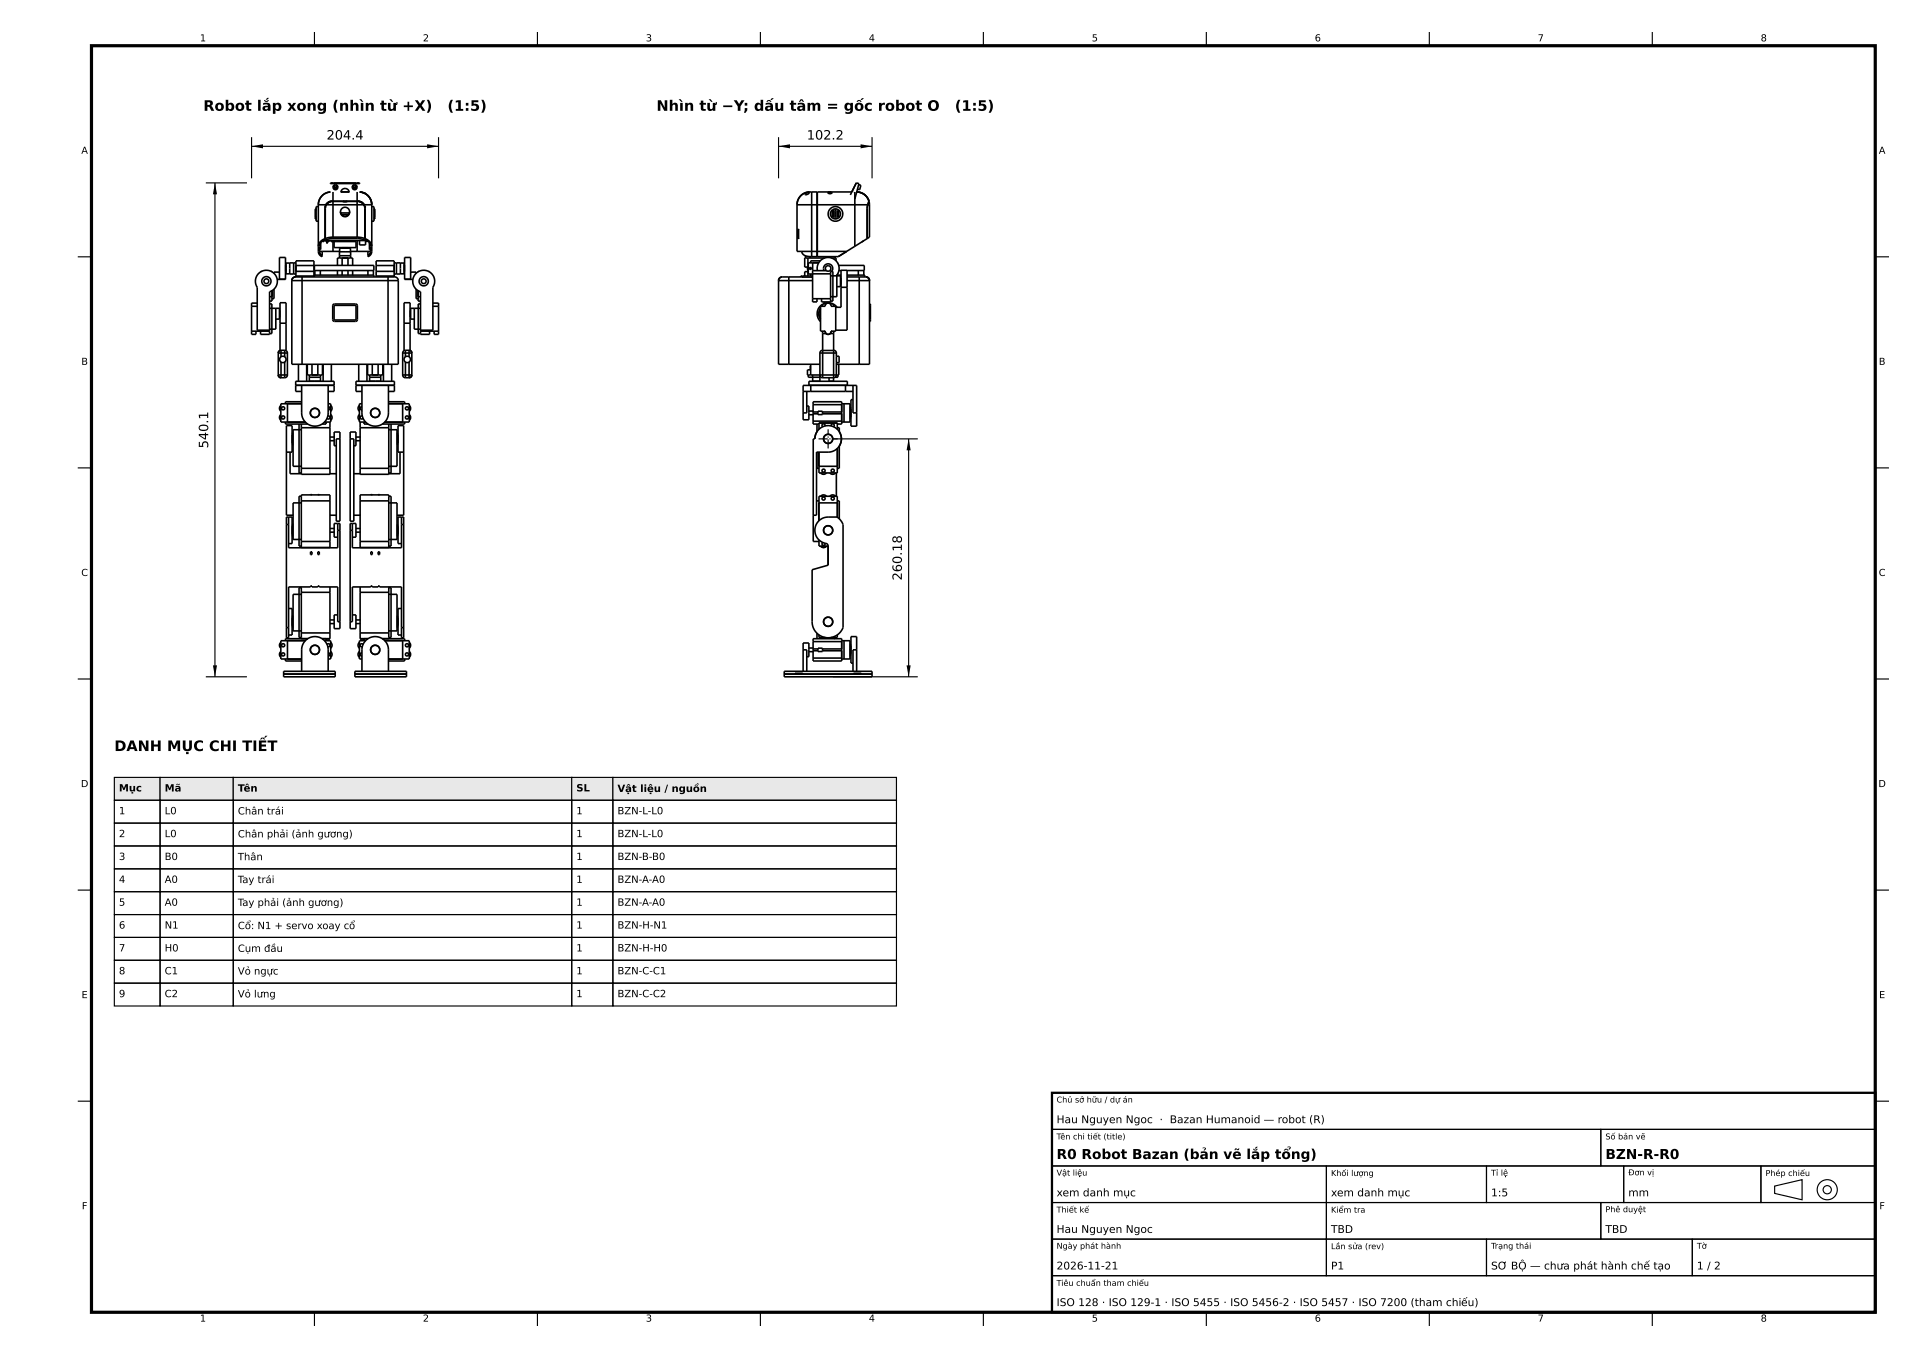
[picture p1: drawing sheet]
<svg xmlns="http://www.w3.org/2000/svg" width="420mm" height="297mm" viewBox="0 0 420 297" stroke-linecap="round" stroke-linejoin="round" font-family="sans-serif">
<path d="M47 40l.4 2.5h-.8zM55 32l2.5-.4v.9zM93.4 31.6l2.5 .4-2.5 .5zM170.2 32l2.5-.4v.9zM188.2 31.6l2.5 .4-2.5 .5zM198.7 96l.4 2.5h-.9zM46.6 145.5h.8l-.4 2.5zM198.2 145.5h.9l-.4 2.5z" fill="#000"/>
<g fill="#e8e8e8" stroke="#000" stroke-width=".25">
<path d="M25 170h10v5h-10z"/>
<path d="M35 170h16v5h-16z"/>
<path d="M51 170h74v5h-74z"/>
<path d="M125 170h9v5h-9z"/>
<path d="M134 170h62v5h-62z"/>
</g>
<g fill="none" stroke="#000" stroke-width=".25">
<path d="M68.8 7v3M117.5 7v3M166.3 7v3M215 7v3M263.8 7v3M312.5 7v3M361.2 7v3M45 40h9M47 40v108M55 30v9M55 32h40.9M95.9 30v9"/>
<path d="M170.2 32h20.5M170.2 30v9M190.7 30v9M17 56.2h3M410 56.2h3M182.1 96h18.6M198.7 96v52M17 102.3h3M410 102.3h3M17 148.5h3M45 148h9M182.1 148h18.6"/>
<path d="M410 148.5h3M25 175h10v5h-10zM35 175h16v5h-16zM51 175h74v5h-74zM125 175h9v5h-9zM134 175h62v5h-62zM17 194.7h3M25 180h10v5h-10zM25 185h10v5h-10zM25 190h10v5h-10zM25 195h10v5h-10zM35 180h16v5h-16z"/>
<path d="M35 185h16v5h-16zM35 190h16v5h-16zM35 195h16v5h-16zM51 180h74v5h-74zM51 185h74v5h-74zM51 190h74v5h-74zM51 195h74v5h-74zM125 180h9v5h-9zM125 185h9v5h-9zM125 190h9v5h-9zM125 195h9v5h-9zM134 180h62v5h-62z"/>
<path d="M134 185h62v5h-62zM134 190h62v5h-62zM134 195h62v5h-62zM410 194.7h3M25 200h10v5h-10zM25 205h10v5h-10zM25 210h10v5h-10zM25 215h10v5h-10zM35 200h16v5h-16zM35 205h16v5h-16zM35 210h16v5h-16zM35 215h16v5h-16z"/>
<path d="M51 200h74v5h-74zM51 205h74v5h-74zM51 210h74v5h-74zM51 215h74v5h-74zM125 200h9v5h-9zM125 205h9v5h-9zM125 210h9v5h-9zM125 215h9v5h-9zM134 200h62v5h-62zM134 205h62v5h-62zM134 210h62v5h-62zM134 215h62v5h-62z"/>
<path d="M230 239h180v8h-180zM17 240.8h3M230 247h120v8h-120zM230 255h60v8h-60zM290 255h35v8h-35zM325 255h30v8h-30zM350 247h60v8h-60zM355 255h30v8h-30zM385 255h25v8h-25zM388 259.4l6-1.4v4.4l-6-1.4zM410 240.8h3M230 263h60v8h-60z"/>
<path d="M230 271h60v8h-60zM230 279h180v8h-180zM290 263h60v8h-60zM290 271h35v8h-35zM325 271h45v8h-45zM350 263h60v8h-60zM370 271h40v8h-40zM68.8 287v3M117.5 287v3M166.3 287v3M215 287v3M263.8 287v3"/>
<path d="M312.5 287v3M361.2 287v3"/>
<circle cx="399.5" cy="260.2" r="2.2"/>
<circle cx="399.5" cy="260.2" r=".9"/>
</g>
<path d="M20 10h390v277h-390z" fill="none" stroke="#000" stroke-width=".7" stroke-linecap="butt"/>
<path d="M230 239h180v48h-180z" fill="none" stroke="#000" stroke-width=".5"/>
<g fill="none" stroke="#000" stroke-width=".35">
<path d="M72.2 40h6.4v.2h-6.4zM57.2 59.4h-.2M59.3 59.4h.2M60.9 59.6h.1M60.9 59.6h.2M61.1 56.3h1.3v4.7h-1.3zM61.1 59.5h-1.2v.3M62.4 58v1.4M62.5 59.2h.1M62.5 58.2h.1M63.3 57.5v2.4M64.2 57.5v2.4"/>
<path d="M64.7 57.5h-2.2v2.4h2.2M68.6 58.1h-3.9v1.2h3.9M68.6 58.1h.1M68.6 58.1v1.2M68.6 59.3h.1M68.6 58.1v-1.1h-3.9v3.4M68.6 59.3v1.3M68.7 58h13v1.2h-13zM68.8 59.2v1M68.9 45.9v1.7M68.9 47.7v.2h.2M68.9 47.6v.1"/>
<path d="M68.9 45.9h.1M68.9 47.7h.2M68.9 47.6h.2M68.9 45.9h.2M69.1 45.7h-.2v.2M69.6 45.2h-.5v3.2h.5M69.6 44.8v10.3l.4 .8 .4 .2v-.2M69.6 44.8h1.7M69.8 55l.2 .5 .4 .4M69.8 55l.2 .6 .4 .3M69.8 55h.6M70 59.2v1"/>
<path d="M70.1 53.1v1.5h-.3M70.4 55h2.4M70.4 55v.9M71 52.6h8.9M71 45.6v6.8l-.6 .4-.5 .6-.1 1.6M71 52.2l-1 .7-.4 1M71 45.5v.1M71.1 45.3h.1M71.1 45.1v.2M71.3 44.8l-.3 .8M71.3 44.8h.1M71.3 44.7h.1"/>
<path d="M71.3 44.8l-.2 .8v6.7l-.6 .4v.2l1-.5 1.3-.2h5.7l1 .2 .8 .5v-.2l-.5-.4v-6.7l-.3-.8M71.3 44.8l-.1 .2M71.3 44.8h1.5M71.4 44.7l-.1 .1M71.4 44.7h.1M71.4 52.7v.5l.5-.5M71.4 42.2h.1M72.2 52.6h-1.2M72.2 42a2.8 2.8 0 0 0-2.6 2.8M72.4 44.1l-.6 .2-.4 .4M72.4 52.6v.2h5.4v1.3h-4.8v-1.3M72.5 44.1h.1"/>
<path d="M72.6 44a1.6 1.6 0 0 0-1.3 .8M72.6 44a1.6 1.6 0 0 0-1.3 .7M72.6 44h5.6M72.8 51.9l-1.7 .3M72.8 42v2.8M72.8 55h1.5M72.8 51.9h5.3M72.8 44.8v7.1M72.8 52.8v2.2M72.8 44.8h5.3M72.8 41a.51 .51 0 0 1 .2-.5 .51 .51 0 0 1 .6 0l.2 .5M72.8 41l.2-.3 .3-.2 .4 .2 .1 .3"/>
<path d="M72.8 41l.2 .4 .3 .1 .4-.1 .1-.4M73 40.9a.32 .32 0 0 0 .3 .2 .32 .32 0 0 0 .3-.2M73.8 58v-1.6h3.3v1.6M73.8 59.2v1M74.2 56.4v-1.3h2.5v1.3M74.2 55.9h2.5M74.3 55.1v-.8h2.3v.8M74.4 46.3l.4 .7 .6 .3 .7-.3 .3-.7M74.5 46.6h1.9M74.5 42.1l.3-.6 .6-.3 .7 .3 .2 .6M74.5 42h1.8M74.7 46.9h1.5"/>
<path d="M74.7 54.2h1.4M74.7 54.1v.1M74.8 58v-1.6h1.3v1.6M74.8 59.2v1M74.9 44l.3 .1h-.2M75 44.1h-2.4a1.52 1.52 0 0 0-1.3 .7M75 44.1h.9M75 54.2v.1M75.1 44h.6M75.9 54.2v.1M75.9 44.1h2.3a1.52 1.52 0 0 1 1.3 .7M75.9 44l-.2 .1h.2"/>
<path d="M76.1 59.2v1M76.1 54.1v.1M76.3 52.6v.2M76.6 55h1.5M77 41a.51 .51 0 0 1 .2-.5 .51 .51 0 0 1 .6 0l.2 .5M77 41l.2-.3 .3-.2 .4 .2 .1 .3M77 41l.2 .4 .3 .1 .4-.1 .1-.4M77.1 59.2v1M77.2 40.9a.32 .32 0 0 0 .3 .2 .32 .32 0 0 0 .3-.2M78.1 55h2.3M78.1 51.9l1.7 .3M78.1 42v2.8"/>
<path d="M78.1 44.8h1.4M78.1 44.8v7.1M78.1 52.6v2.4M78.2 44a1.6 1.6 0 0 1 1.4 .8M78.2 44a1.6 1.6 0 0 1 1.4 .7M78.4 44.1h.1M78.5 44.1l.6 .2 .4 .4M78.6 52.6v1h1.3v-1M78.6 42a2.8 2.8 0 0 1 2.7 2.8M79 42l.1 .1M79.2 42.1h.1M79.3 42.1h.1"/>
<path d="M79.3 42.1l.2 .1M79.5 44.7v.1M79.5 44.8l.1 .2M79.5 44.8h.1M79.6 42.2h.1M79.6 44.7h.1M79.6 44.8h.1M79.6 44.8l.2 .8M79.6 44.8h1.7M79.7 42.3h.1M79.7 45.3h.1M79.8 45.1v.2"/>
<path d="M79.8 45.3h.1M79.8 45.5v.1M79.8 52.2l1.1 .7 .4 1M79.8 45.6v6.8l.7 .4 .4 .6 .1 1.6M80.4 55v.9M80.4 55h.6M80.4 59.2v1M80.8 53.1v1.5h.2M81 55l-.1 .5-.5 .4M81 55l-.1 .6-.5 .3M81.3 45.2h.5v3.2h-.5M81.3 44.8v10.3l-.4 .8-.5 .2v-.2"/>
<path d="M81.6 59.2v1M81.8 45.7h.2v.2M81.8 47.7h.2M81.8 47.6h.2M81.8 45.9h.2M82 45.9h.1M82 47.6v.1M82 47.7v.2h-.2M82 45.9v1.7M82.2 58.1h4v1.2h-4M82.2 58.1h.1M82.2 58.1v1.2"/>
<path d="M82.2 59.3h.1M82.2 58.1v-1.1h4v3.4M82.2 59.3v1.3M86.2 57.5h2.1v2.4h-2.1M86.7 57.5v2.4M87.5 57.5v2.4M88.3 59.2h.1M88.3 58.2h.1M88.4 58v1.4M88.4 59.4h.1M88.4 58h.1M88.5 56.3h1.3v4.7h-1.3z"/>
<path d="M89.8 59.5h1.2v.3M89.8 59.6h.2M90 59.6h.1M91.6 59.4h-.2M93.7 59.4h.2M174.3 44.8v10.2h1M174.3 44.8h3.2M174.5 51.9h.1M174.5 50.4v.1M174.5 50.4h.1M174.5 52.1h.1M174.5 52.1v.1"/>
<path d="M174.6 52.3h.1M174.6 50.1v2.2M174.6 50.1h.1M175.3 55l.1 .5 .5 .3 1.6 .3M175.3 55h2.2M176.1 42.3l.8-.2a.64 .64 0 0 1-.8 .4zM176.1 56.4h-.2v2h.7M176.1 56.4h4.2M176.1 55.9v.5M176.6 59.4h-.7v1M176.6 56.4v2M176.6 59.1v1.3"/>
<path d="M176.7 58.3l-.2 .4 .2 .5M177.1 56.1v.3M177.2 59.9v.5M177.5 42h-.4a2.8 2.8 0 0 0-2.8 2.8M177.5 42h1.1v13M177.5 42v2.8M177.5 55v1.1M177.5 55h1.1M177.5 44.8h9.4M177.5 44.8v10.2M177.6 60h.1M177.7 57.5v1.7"/>
<path d="M178.6 55v1.1h-1.1M178.6 55.9h.1M178.6 55.1h.1M178.6 54.6h.1M178.6 42.3h.1M178.7 55v1.1h4.6M178.7 55h6.4M178.7 59.2a2.4 2.4 0 0 1 3-2.8 2.4 2.4 0 0 1 1.1 3.9h.1M179 57.5h-2.3v2.4h4.9M179 57.4l-1.4 .1M179.3 57h-2.1v.5M180.2 59.2a1.01 1.01 0 0 1 1-1.5 1.01 1.01 0 0 1 .6 1.7"/>
<path d="M180.7 59.2h-3v6.1M180.7 59.2h.1M180.7 59.2l.4 .1 .3-.1M180.7 59.2a.6 .6 0 0 1-.1-.9 .6 .6 0 0 1 .9 0 .6 .6 0 0 1-.1 .9M181 42.1v.1M181 42.1l.2-.1a.41 .41 0 0 1 .7 .2l-.5 .2zM181.1 42.1h.1M181.2 42v.1M181.4 59.2h.2v.2M181.4 59.2h.1M181.4 42h.1M181.6 42h.1"/>
<path d="M181.6 59.4h.5v6.4h-.5M181.6 59.4v6.4M181.6 56.1v.3M181.8 56.4h.8M181.9 47.6h.1M181.9 46.6h.3M181.9 47.2h.3M181.9 46.2h.3M181.9 46v1.6M181.9 47.6l.1 .1M181.9 45.9v.1M181.9 45.9a1.1 1.1 0 0 0 0 1.7"/>
<path d="M182 45.9h-.1M182 47.7l.6 .2 .7-.2M182 45.9l.6-.2 .7 .2M182 47.7h.1M182 45.9l.2 .1M182 45.9h.1M182.1 56.4v.1M182.2 46v1.6l-.2 .1M182.2 46l-.1 .2M182.5 46l.1 1.7 .2-.1v-1.6M182.5 46h.3M182.5 46.6h.3"/>
<path d="M182.5 47.2h.3M182.6 56.4h.2v.6M182.6 56.1v.3M183.1 57.5l.1 .1M183.1 46v1.6l.2 .1M183.1 46.6h.3M183.1 47.2h.3M183.1 46h.3M183.2 59.8l-.1 .1M183.3 45.9l-.2 .1M183.3 45.9h.1M183.3 47.7h.1"/>
<path d="M183.4 58h5.6v1.2h-3.8M183.4 47.6l-.1 .1M183.4 45.9v.1M183.4 45.9a1.1 1.1 0 0 1 0 1.7M183.4 47.6h.1M183.4 46v1.6M183.4 59.2h.5M185.1 55l-1.8 1.1M185.9 42.6l1.3-2.6 .6 .2-.9 3.3M186.2 42h-7.5v13M186.6 42h.1M186.9 42v2.8"/>
<path d="M186.9 44.8h2.8M186.9 53.9l-1.8 1.1M186.9 44.8v9.1M187.3 42a2.8 2.8 0 0 1 2.7 2M187.7 59.2v1M187.7 40.4l.5 .1v.2l-.2 .8-.5-.1M188.8 52.7l-.4 .2M188.9 59.2v1M189.6 52.2l-2.7 1.7M189.6 45.6v6.6M189.6 45.6h.1M189.6 52.2h.1"/>
<path d="M189.7 44.8l-.1 .8M189.8 44.8l-.2 .8M189.8 44.8h.3M190 44l-.3 .8M190 44h.1M190 44v.1M190 44.1l-.2 .7M190 44.1h.1M190 44.1l.1 .7M190 44.1v.1M190.1 44.8v7.1l-.5 .3M55 72.4v.7h1v-.7"/>
<path d="M55 72.4h3.9M55 67h1.2M55 67v5.4M56.2 66.3h-1.2v.7M57 72.4v.7h1.9v-.2M58.9 72.2h-2.7v-9.4a2.4 2.4 0 0 1 .9-3.4 2.4 2.4 0 0 1 3.4 1.2 2.4 2.4 0 0 1-1.6 3.2v9.1M58.9 67.4h2.2v2.4h-.8M58.9 64.9h.6M58.9 66.5h.5v6.4h-.5M59.5 63.6v2.2h-.6M59.5 63.6v1.3M59.9 63.2v2.1h-.4"/>
<path d="M60.3 67.4v4.6h-1.4M60.8 77.2h.6M60.8 77.2v4.8M61.1 69.1h.1M61.1 68.1h.1M61.2 70.7v-4.5h1.3v4.5M61.2 76.7l-.4 .5M61.2 67.9v1.4M61.2 70.7h1.3M61.2 70.7v6M61.4 76.6l-.2 .1M61.4 76.6v.6"/>
<path d="M61.4 76.6h.8M61.4 77.2h.8M61.4 77.2v.8M61.4 79.2v2.8M62.2 76.6l.3 .1M62.2 76.6v.6M62.2 77.2h.6M62.2 77.2v.8M62.2 79.2v2.8M62.4 61l-1.8 .1M62.5 76.7l.3 .5M62.5 70.7v6"/>
<path d="M62.8 77.2v4.8M63.8 61.4v18.3h2.2M63.8 61.4h2.2M64.6 60.6h1.4M64.6 60.6a.8 .8 0 0 0-.8 .8M64.6 60.6h-.3M65.3 79.7v3.7M66 60.6v.8M66 79.7h18.8M66 60.6h18.8M66 61.4h18.8M66 61.4v18.3"/>
<path d="M67 79.7v3.7M67.2 79.7v2.3h3.3v-2.3M68.2 79.7v2.3h1.3v-2.3M68.6 60.4h-4v.2M68.7 60.6v-.4h13v.4M70.6 79.7v3.7M72.4 79.7v3.7M72.9 66.6l.2-.1 4.9 .1 .1 .3v3.2l-.4 .2-4.8-.1-.2-.3zM73 66.8h4.8v3.2h-4.8zM78.4 79.7v3.7M80.2 79.7v3.7M80.4 79.7v2.3h3.3v-2.3"/>
<path d="M81.4 79.7v2.3h1.3v-2.3M82.2 60.4h4l.1 .2M83.8 79.7v3.7M84.8 60.6h1.5M84.8 60.6v.8M84.8 61.4h2.3M84.8 61.4v18.3M85.6 79.7v3.7M86.3 60.6a.8 .8 0 0 1 .8 .8M87.1 61.4v18.3h-2.3M88 77.2h.6M88 77.2v4.8"/>
<path d="M88.3 70.7v-4.5h1.4v4.5M88.3 76.7l-.3 .5M88.3 70.7v6M88.3 70.7h1.4M88.5 61l1.8 .1M88.6 76.6l-.3 .1M88.6 76.6v.6M88.6 76.6h.8M88.6 77.2h.8M88.6 77.2v.8M88.6 79.2v2.8M89.4 76.6l.3 .1"/>
<path d="M89.4 77.2h.6M89.4 76.6v.6M89.4 77.2v.8M89.4 79.2v2.8M89.7 76.7l.3 .5M89.7 67.9v1.4M89.7 70.7v6M89.7 69.1h.1M89.7 68.1h.1M90 77.2v4.8M90.6 67.4v4.6h1.3M91 63.2v2.1h.4"/>
<path d="M91.4 63.6v1.3M91.4 63.6v2.2h.5M91.4 64.9h.5M91.9 72.2h2.7v-9.4a2.4 2.4 0 0 0-.8-3.4 2.4 2.4 0 0 0-3.4 1.2 2.4 2.4 0 0 0 1.5 3.2v9.1M91.9 67.4h-2.1v2.4h.8M91.9 72.4h4M91.9 66.5h-.5v6.4h.5M93.9 72.4v.7h-2v-.2M94.6 66.3h1.3v.7M94.6 67h1.3M94.9 72.4v.7h1v-.7M95.9 67v5.4"/>
<path d="M170.2 61.4v18.3h2.3M170.2 61.4h2.3M172.5 60.6h-1.3a.82 .82 0 0 0-1 .8M172.5 60.6h5.2M172.5 60.6v.8M172.5 79.7h6.8M172.5 61.4h5.2M172.5 61.4v18.3M175.5 60.4v.2M177.2 79.7v2.3M177.7 65.3v.7h.9v-.7M177.7 60.4h-2.6v.2"/>
<path d="M177.7 65.3h3.9M179.3 77.2h.6M179.3 77.2v6.2M179.4 67h1a.64 .64 0 0 1 .7-.7 .64 .64 0 0 1 .6 .7h1v5.4h-1a.64 .64 0 0 1-.6 .7 .64 .64 0 0 1-.7-.7h-1zM179.4 67.4a2.04 2.04 0 0 0 0 2.4M179.4 67.5a2 2 0 0 0 0 2.2M179.6 65.3v.7h2v-.2M179.8 66.5a2.4 2.4 0 0 0-.4 3.8M179.8 72.4v.5h.8M179.9 76.6l-.5 .2-.1 .4M179.9 76.7v.5M179.9 76.7h2.4"/>
<path d="M179.9 77.2h2.4M179.9 72.9v3.8M179.9 77.2v4.8M180 66.5a2.4 2.4 0 0 1 2.1 0M180.2 66v.4M180.3 66v.3M180.6 66.5h-.8v.5M181.5 66.5h.8v.5M181.6 60.3l2.3 .1M182.3 76.6l.4 .2 .2 .4M182.3 76.7v.5M182.3 77.2h.6"/>
<path d="M182.3 72.9v3.8M182.3 77.2v4.8M182.3 66.5l.7 .7M182.3 72.4v.5h-.8M182.9 77.2v4.8M182.9 77.9h.6v1.4h-.6M182.9 79.7h5M183 60.3v4.6h-1.4M183 60.2h.9M183.1 60v.2M183.4 79.7v2.3h-.2M183.8 60.3v2.4h-.8"/>
<path d="M183.8 61h.1M183.8 62h.1M183.8 60.6h.1M183.9 62.8v-3.7h1.3v3.7M183.9 60.8v1.4M183.9 62.8v4.4h-1.2M183.9 62.8h1.3M185.2 60.2h3.9v.4M185.2 62.8v9.4h-2.5M185.2 60.6h2.7M185.2 61.4h2.7M187.9 60.6h1.3a.82 .82 0 0 1 .9 .8"/>
<path d="M187.9 60.6v.8M187.9 61.4h2.2M187.9 61.4v18.3M190.1 61.4v18.3h-2.2M190.1 66.5h.2v.4M190.1 66.9h.2M190.1 69.9h.2M190.3 69.9v.4h-.2M190.3 66.9v3M60.8 82l.2 .4 .4 .2M60.8 82h.6M61.4 88.7a.8 .8 0 0 0 0 1.2"/>
<path d="M61.4 90.7a.8 .8 0 0 0 0 1.2M61.4 82v.6M61.4 82h.8M61.4 82.6h.8M62.2 82h.6M62.2 82v.6M62.4 92.3v.4h4.9M62.6 93.1h1.3v5.8h-1.3zM62.6 98.9v13.8h1.5M62.8 92.3h.1M62.8 82l-.1 .4-.5 .2M62.9 88.3v4"/>
<path d="M63.4 98.9v4.7h2.5M63.9 95.1v1.8M63.9 96.6h.1M63.9 95.4h.1M64.1 94.7v2.6M64.6 84.3h1.4M64.6 84.2h8.4M65.4 92.7v10.7h.5M65.9 93.5h6.2M65.9 94h-1.8v8h1.8M65.9 92.7v10.7M66 85.6h-1.4v-2.2h8.4v2.2h-1.2"/>
<path d="M66 84.3v6a2.9 2.9 0 0 0 2.9 2.9 2.9 2.9 0 0 0 2.9-2.9v-6M66 87.9h-3.6v.4M66 88.3h-3.2M66 88.3h-4.6v4h5.4M66 84.3h5.8M67.6 82.5h2.5M67.6 82v1.4h2.5v-1.4M67.7 83.4h.1M68.2 84.2v.1M69.6 84.2v.1M70 83.4h.1M71.3 92.3v.4h-.9"/>
<path d="M71.7 91a.34 .34 0 0 1 .4 .2 .34 .34 0 0 1-.1 .4 .34 .34 0 0 1-.5-.1M71.8 84.3h1.2M71.8 89a.34 .34 0 0 1 .3 .3 .34 .34 0 0 1-.3 .3M71.8 88.3h.5v4h-1.4M72.1 92.3v1.2M72.1 96.4h1M72.1 93.5v8.9M72.1 95.6h1M72.3 90.7a.8 .8 0 0 1 0 1.2M72.3 88.7a.8 .8 0 0 1 0 1.2M73.5 96h.8v18h-.8zM74.3 96v-1.5h-1.2v3h.4"/>
<path d="M76.6 96v-1.5h1.2v3h-.4M76.6 96h.8v18h-.8zM77.8 96.4h.9M77.8 95.6h.9M77.8 84.3h1.3M77.8 84.2h8.4M78.6 90.7a.8 .8 0 0 0 0 1.2M78.6 88.7a.8 .8 0 0 0 0 1.2M78.7 92.3v1.2M78.7 93.5v8.9M78.7 93.5h6.3M79.1 85.6h-1.3v-2.2h8.4v2.2h-1.3"/>
<path d="M79.1 84.3v6a2.9 2.9 0 0 0 2.9 2.9 2.9 2.9 0 0 0 2.9-2.9v-6M79.1 89a.34 .34 0 0 0-.4 .3 .34 .34 0 0 0 .4 .3M79.1 88.3h-.5v4h1.3M79.1 84.3h5.8M79.2 91a.34 .34 0 0 0-.4 .2 .34 .34 0 0 0 .1 .4 .34 .34 0 0 0 .5-.1M79.6 92.3v.4h.9M80.8 82v1.4h2.5v-1.4M80.8 82.5h2.5M80.9 83.4h.1M81.3 84.2v.1M82.7 84.2v.1M83.2 83.4h.1"/>
<path d="M84.9 84.3h1.3M84.9 87.9h3.6v.4M84.9 88.3h3.2v4M84.9 88.3h4.6v4h-5.4M85 92.7v10.7M85 94h1.8v8h-1.8M85.5 92.7v10.7h-.5M86.8 94.7v2.6M86.9 96.6h.1M86.9 95.4h.1M87 93.1h1.3v5.8h-1.3zM87 95.1v1.8"/>
<path d="M87.5 98.9v4.7h-2.5M88 82l.2 .4 .4 .2M88 82h.6M88.3 98.9v13.8h-1.5M88.5 92.3v.4h-4.9M88.6 82v.6M88.6 82h.8M88.6 82.6h.8M89.4 82h.6M89.4 82v.6M89.5 88.7a.8 .8 0 0 1 0 1.2M89.5 90.7a.8 .8 0 0 1 0 1.2"/>
<path d="M90 82l-.1 .4-.5 .2M175.6 85.6h1.7M176.4 88.8h.5v3h-1.3v-1.5M176.4 85.6v4.7h-.8M176.7 82h2.6M176.7 82v.5h2.6M176.9 89.9h.9M176.9 90.7h.9M176.9 83.4h8.4v.8h-8.4zM177.2 80v.9h-.7v1.1h.2M177.3 84.3h7.6M177.3 85.6h7.6"/>
<path d="M177.3 84.3h-1.7v6M177.3 84.3v1.3M177.7 82v1.4h1.6M177.8 88.5h6.2v1.6h-4.2M177.8 88.5v1.6M177.8 90.5v1.6M177.8 88.5v-.6h6.2v4.8h-.9M177.8 92.1v.6h1.2v-.2h4.1v.2M177.8 90.1v.4M177.8 90.1h1M177.8 90.5h1M178.2 96a2.9 2.9 0 0 1 2.9-2.9 2.9 2.9 0 0 1 2.9 2.9 2.9 2.9 0 0 1-2.9 2.9h-2.6v13.8h-.7"/>
<path d="M178.2 96h-.4v22.4h1.3M178.6 92.7v1.7l-.3 .7-.1 .9M178.6 98.9v3.5h.5M178.8 90.1v-.2h1v.2M178.8 90.5v.2h1v-.2M178.8 90.1v.4M179 98.9l.1 3.1M179.1 93.9v-1.4h4v1.4M179.3 82l.1 .4 .5 .2M179.3 82h.6M179.8 90.5h4.2v1.6h-6.2M179.8 90.1v.4"/>
<path d="M179.9 82v.6M179.9 82h2.4M179.9 82.6h2.4M180.4 84.2v.1M180.4 93.2a.34 .34 0 0 0-.2-.5 .34 .34 0 0 0-.4 .2 .34 .34 0 0 0 .1 .4M181.3 83.4h.9M181.3 82.6v.8M181.7 93.2a.34 .34 0 0 1 .2-.5 .34 .34 0 0 1 .5 .2 .34 .34 0 0 1-.2 .4M181.8 84.2v.1M182.2 82.6v.8M182.3 82h.6M182.3 82v.6"/>
<path d="M182.9 82l-.2 .4-.4 .2M182.9 82h.3M183.1 93.5h.4v.9a2.9 2.9 0 0 1 0 3.2v4.8h-.4M183.1 98.1v5.3h-4v-4.5M183.1 98v4M183.2 82v.5h-.6M184 88.3h1.8v4h-1.8M184.5 88.3v4M184.9 84.3h2.4v6M184.9 85.6h1.6M184.9 84.3v1.3M185.8 89v2.6"/>
<path d="M185.9 90.9h.1M185.9 89.7h.1M186 89.4v1.8M186.5 87.4h-.5v5.8h1.3v-2.9M186.5 84.3v6h.8M62.6 114.7v-1.6h1.3v5.8h-.8M62.6 114.7h.5M62.6 114.7v22.6M63.1 113.1v1.6M63.1 114.7v5.1h10.7v-3.8M63.9 115.1v1.8M63.9 115.4h.1"/>
<path d="M63.9 116.6h.1M64.1 114.7v2.6M65.9 108.5v-.3h6.2v1.3M65.9 102.4h6.2M65.9 118.4h6.2M65.9 109.5h6.2M65.9 110h-1.8v8h1.8M65.9 108.5h-.5v10.9h.5M65.9 108.5v10.9M67.9 108.2h.3M69.5 108.2h.3M72.1 102.4v1.3h-6.2v-.3"/>
<path d="M72.1 118.4v1.3h-6.2v-.3M72.1 103.6h1.4M72.1 112.7h1.4M72.1 115.6h1M72.1 109.5v8.9M72.1 116.4h1M73.8 114.5v1.5M73.8 116h.5M74.3 116v-1.5h-1.2v3h.7M74.3 116v20M76.6 116v-1.5h1.2v3h-.8M76.6 116v20"/>
<path d="M76.6 116h.4M77 114.5v1.5M77.4 103.6h1.3M77.4 112.7h1.3M77.8 115.6h.9M77.8 116.4h.9M78.7 102.4v1.3h6.3v-.3M78.7 118.4v1.3h6.3v-.3M78.7 109.5v8.9M78.7 102.4h6.3M78.7 118.4h6.3M78.7 109.5h6.3"/>
<path d="M81.1 108.2h.3M82.7 108.2h.3M85 108.5v-.3h-6.3v1.3M85 108.5v10.9M85 108.5h.5v10.9h-.5M85 110h1.8v8h-1.8M86.8 114.7v2.6M86.9 115.4h.1M86.9 116.6h.1M87 115.1v1.8M87.8 113.1v1.6M87.8 114.7v5.1h-10.8v-3.8"/>
<path d="M87.8 114.7h.5M88.3 114.7v-1.6h-1.3v5.8h.8M88.3 114.7v22.6M178.5 109.5h.6M179.1 102h4M179.1 118.1v1.3h2M179.1 110h4M179.1 109.9l-.1 4M179.4 119.4a.8 .8 0 0 0 1.3 0M179.4 103.4a.8 .8 0 0 0 1.3 0M179.4 108.5a.8 .8 0 0 1 1.3 0M179.9 118.6a.34 .34 0 0 0-.1 .5 .34 .34 0 0 0 .4 .1 .34 .34 0 0 0 .2-.4"/>
<path d="M180.5 118.8a2.9 2.9 0 0 1-2.3-3.1 2.9 2.9 0 0 1 2.9-2.6h1.9l.8 .8 .5 .8v22.6a3.5 3.5 0 0 1-3.9 2.1 3.5 3.5 0 0 1-2.8-3.4v-11.4l3.5-1v-4.2M180.5 118.8l.4 .2 .2 .4M180.5 118.8h.1M181.4 103.4a.8 .8 0 0 0 1.3 0M181.4 108.5a.8 .8 0 0 1 1.3 0M182.9 103.4v5.1M183.1 109.5h.4v4M183.1 113.1v-4.6h-4v5.4M183.1 109.9v3.2M62.6 137.3v2.2h.5v-2.2M62.6 137.3h.5M63.1 133.1h.8v5.8h-.8"/>
<path d="M63.9 135.1v1.8M63.9 135.4h.1M63.9 136.6h.1M64.1 134.7v2.6M65.9 128.4v.1M65.9 139.4v.3M65.9 139.7h1.4M65.9 138.4h6.2M65.9 129.5h6.2M65.9 130h-1.8v8h1.8M65.9 128.5h-.5v10.9h.5M65.9 128.5v10.9"/>
<path d="M65.9 139.7h.1M67.3 139.7h-4.9v.4M67.9 120.7h.3v.6h-.3zM67.9 128.2h.3M69.5 120.7h.3v.6h-.3zM69.5 128.2h.3M70.4 139.7h1.7M71.3 139.7v.4M72.1 128.4v1.1M72.1 139.7h.1M72.1 138.4v1.3M72.1 135.6h1"/>
<path d="M72.1 129.5v8.9M72.1 136.4h1M73.8 134.5h-.7v3h1.2v-1.5M74.3 136h-.5v-7.6h-4v-.2h-.3v.2h-1.3v-.2h-.3v.2h-4.8v8.9M76.6 136h.4v-7.6h4.1v-.2h.3v.2h1.3v-.2h.3v.2h4.8v8.9M77 134.5h.8v3h-1.2v-1.5M77.8 135.6h.9M77.8 136.4h.9M78.7 128.4v1.1M78.7 139.7h.1M78.7 138.4v1.3M78.7 129.5v8.9"/>
<path d="M78.7 139.7h1.8M78.7 138.4h6.3M78.7 129.5h6.3M79.6 139.7v.4M80.5 139.7h-1.8M81.1 120.7h.3v.6h-.3zM81.1 128.2h.3M82.7 120.7h.3v.6h-.3zM82.7 128.2h.3M83.6 139.7h1.4M83.6 139.7h4.9v.4M85 128.4v.1"/>
<path d="M85 139.4v.3M85 128.5v10.9M85 139.7h.1M85 128.5h.5v10.9h-.5M85 130h1.8v8h-1.8M86.8 134.7v2.6M86.9 135.4h.1M86.9 136.6h.1M87 135.1v1.8M87.8 137.3v2.2h.5v-2.2M87.8 133.1h-.8v5.8h.8M87.8 137.3h.5"/>
<path d="M178.6 138.5v1.2M179.1 138.9v.5h1.4M182.7 139.4l-.3 .3M183.1 138.9v.5h-1.5M61.4 140.5a.8 .8 0 0 0 0 1.2M61.4 142.5a.8 .8 0 0 0 0 1.2M62 147.4h11.3M62 146.8h11.3v1.2h-11.3zM62.4 144.1v.5h3.6M62.8 144.1l3.2 .1M62.9 140.1v4M66 146.8v-4.7a2.9 2.9 0 0 1 2.9-2.9 2.9 2.9 0 0 1 2.9 2.9v4.7"/>
<path d="M66.8 140.1h-5.4v4h4.6M66.8 140.1h-4M70.9 140.1h1.4v4h-.5M71.5 141a.34 .34 0 0 1 .5-.2 .34 .34 0 0 1 .1 .5 .34 .34 0 0 1-.4 .1M71.8 142.8a.34 .34 0 0 1 .3 .3 .34 .34 0 0 1-.3 .4M72.3 142.5a.8 .8 0 0 1 0 1.2M72.3 140.5a.8 .8 0 0 1 0 1.2M77.6 147.4h11.3M77.6 146.8h11.3v1.2h-11.3zM78.6 142.5a.8 .8 0 0 0 0 1.2M78.6 140.5a.8 .8 0 0 0 0 1.2M79.1 146.8v-4.7a2.9 2.9 0 0 1 2.9-2.9 2.9 2.9 0 0 1 2.9 2.9v4.7"/>
<path d="M79.1 142.8a.34 .34 0 0 0-.4 .3 .34 .34 0 0 0 .4 .4M79.4 141a.34 .34 0 0 0-.5-.2 .34 .34 0 0 0-.1 .5 .34 .34 0 0 0 .4 .1M79.9 140.1h-1.3v4h.5M84.1 140.1h4v4.1h-3.2M84.1 140.1h5.4v4h-4.6M88.5 144.1v.5h-3.6M89.5 140.5a.8 .8 0 0 1 0 1.2M89.5 142.5a.8 .8 0 0 1 0 1.2M171.5 147.4h19.2M171.5 146.8h19.2v1.2h-19.2zM173.8 147.4h1.7M173.8 147.4v-.1h1.7v.1"/>
<path d="M175.6 142.1v-1.5h1.3v3h-.5M175.6 142.1v4.7M175.6 142.1h.8v4.7M176.9 141.7h.9M176.9 142.5h.9M177.8 142.3v1.6M177.8 140.3v1.6M177.8 140.3h6.2v1.6h-4.2M177.8 140.3v-.6h6.2v4.9h-6.2v-.7M177.8 141.9v.4M177.8 141.9h1M177.8 142.3h1"/>
<path d="M178.8 141.9v-.1h1v.1M178.8 142.3v.2h1v-.2M178.8 141.9v.4M179.8 142.3h4.2v1.6h-6.2M179.8 141.9v.4M184 140.1h1.8v4h-1.8M184.5 140.1v4M185.8 140.8v2.6M185.9 142.7h.1M185.9 141.5h.1M186 141.2v1.8M186.6 147.4h1.7"/>
<path d="M186.6 147.4v-.1h1.7v.1M187.3 142.1v-2.9h-1.3v5.8h.5M187.3 142.1h-.8v4.7M187.3 142.1v4.7"/>
<circle cx="73.3" cy="41" r=".31"/>
<circle cx="75.4" cy="46.3" r="1.02"/>
<circle cx="77.5" cy="41" r=".31"/>
<circle cx="177.2" cy="58.7" r=".2"/>
<circle cx="182.7" cy="46.8" r="1.6"/>
<circle cx="58.2" cy="61.5" r="1.01"/>
<circle cx="58.2" cy="61.5" r=".52"/>
<circle cx="61.8" cy="78.6" r=".7"/>
<circle cx="89" cy="78.6" r=".7"/>
<circle cx="92.6" cy="61.5" r="1.01"/>
<circle cx="92.6" cy="61.5" r=".52"/>
<circle cx="61.9" cy="91.3" r=".34"/>
<circle cx="61.9" cy="89.3" r=".34"/>
<circle cx="68.8" cy="90.3" r="1.01"/>
<circle cx="68.9" cy="90.3" r=".99"/>
<circle cx="82" cy="90.3" r=".99"/>
<circle cx="82" cy="90.3" r="1.01"/>
<circle cx="89" cy="91.3" r=".34"/>
<circle cx="89" cy="89.3" r=".34"/>
<circle cx="181.1" cy="96" r=".99"/>
<circle cx="181.1" cy="96" r="1.01"/>
<circle cx="180.1" cy="109" r=".34"/>
<circle cx="180.1" cy="102.9" r=".34"/>
<circle cx="181.1" cy="116" r="1.01"/>
<circle cx="181.1" cy="116" r=".99"/>
<circle cx="182.1" cy="109" r=".34"/>
<circle cx="182.1" cy="102.9" r=".34"/>
<circle cx="181.1" cy="136" r=".99"/>
<circle cx="181.1" cy="136" r="1.01"/>
<circle cx="61.9" cy="143.1" r=".34"/>
<circle cx="61.9" cy="141.1" r=".34"/>
<circle cx="68.9" cy="142.1" r="1.01"/>
<circle cx="68.9" cy="142.1" r=".99"/>
<circle cx="82" cy="142.1" r=".99"/>
<circle cx="82" cy="142.1" r="1.01"/>
<circle cx="89" cy="141.1" r=".34"/>
<circle cx="89" cy="143.1" r=".34"/>
</g>
<path d="M179 96h4.2M181.1 98.1v-4.2" fill="none" stroke="#000" stroke-width=".25" stroke-dasharray="2 .4 .3 .4" stroke-linecap="butt"/>
<g font-size="3.2">
<text x="44.5" y="24.2">Robot lắp xong (nhìn từ +X)</text>
<text x="97.8" y="24.2">(1:5)</text>
<text x="143.5" y="24.2">Nhìn từ −Y; dấu tâm = gốc robot O</text>
<text x="208.8" y="24.2">(1:5)</text>
<text x="25" y="164.3">DANH MỤC CHI TIẾT</text>
</g>
<g font-size="3">
<text x="231" y="253.5">R0 Robot Bazan (bản vẽ lắp tổng)</text>
<text x="351" y="253.5">BZN-R-R0</text>
</g>
<g font-size="2.8">
<text x="71.4" y="30.5">204.4</text>
<text x="176.4" y="30.5">102.2</text>
<text x="45.5" y="98.1" transform="rotate(-90 45.5 98.1)">540.1</text>
<text x="197.2" y="126.9" transform="rotate(-90 197.2 126.9)">260.18</text>
</g>
<g font-size="2.3">
<text x="231" y="245.6">Hau Nguyen Ngoc · Bazan Humanoid — robot (R)</text>
<text x="231" y="261.6">xem danh mục</text>
<text x="291" y="261.6">xem danh mục</text>
<text x="326" y="261.6">1:5</text>
<text x="356" y="261.6">mm</text>
<text x="231" y="269.6">Hau Nguyen Ngoc</text>
<text x="291" y="269.6">TBD</text>
<text x="351" y="269.6">TBD</text>
<text x="231" y="277.6">2026-11-21</text>
<text x="291" y="277.6">P1</text>
<text x="326" y="277.6">SƠ BỘ — chưa phát hành chế tạo</text>
<text x="371" y="277.6">1 / 2</text>
<text x="231" y="285.6">ISO 128 · ISO 129-1 · ISO 5455 · ISO 5456-2 · ISO 5457 · ISO 7200 (tham chiếu)</text>
</g>
<g font-size="2.2">
<text x="26" y="173.1">Mục</text>
<text x="36" y="173.1">Mã</text>
<text x="52" y="173.1">Tên</text>
<text x="126" y="173.1">SL</text>
<text x="135" y="173.2">Vật liệu / nguồn</text>
<text x="26" y="178.1">1</text>
<text x="36" y="178.1">L0</text>
<text x="52" y="178.1">Chân trái</text>
<text x="126" y="178.1">1</text>
<text x="135" y="178.1">BZN-L-L0</text>
<text x="26" y="183.1">2</text>
<text x="36" y="183.1">L0</text>
<text x="52" y="183.1">Chân phải (ảnh gương)</text>
<text x="126" y="183.1">1</text>
<text x="135" y="183.1">BZN-L-L0</text>
<text x="26" y="188.1">3</text>
<text x="36" y="188.1">B0</text>
<text x="52" y="188.1">Thân</text>
<text x="126" y="188.1">1</text>
<text x="135" y="188.1">BZN-B-B0</text>
<text x="26" y="193.1">4</text>
<text x="36" y="193.1">A0</text>
<text x="52" y="193.1">Tay trái</text>
<text x="126" y="193.1">1</text>
<text x="135" y="193.1">BZN-A-A0</text>
<text x="26" y="198.1">5</text>
<text x="26" y="203.1">6</text>
<text x="36" y="198.1">A0</text>
<text x="36" y="203.1">N1</text>
<text x="52" y="198.1">Tay phải (ảnh gương)</text>
<text x="52" y="203.2">Cổ: N1 + servo xoay cổ</text>
<text x="126" y="198.1">1</text>
<text x="126" y="203.1">1</text>
<text x="135" y="198.1">BZN-A-A0</text>
<text x="135" y="203.1">BZN-H-N1</text>
<text x="26" y="208.1">7</text>
<text x="36" y="208.1">H0</text>
<text x="52" y="208.2">Cụm đầu</text>
<text x="126" y="208.1">1</text>
<text x="135" y="208.1">BZN-H-H0</text>
<text x="26" y="213.1">8</text>
<text x="36" y="213.1">C1</text>
<text x="52" y="213.1">Vỏ ngực</text>
<text x="126" y="213.1">1</text>
<text x="135" y="213.1">BZN-C-C1</text>
<text x="26" y="218.1">9</text>
<text x="36" y="218.1">C2</text>
<text x="52" y="218.1">Vỏ lưng</text>
<text x="126" y="218.1">1</text>
<text x="135" y="218.1">BZN-C-C2</text>
</g>
<g font-size="2.1">
<text x="43.7" y="9">1</text>
<text x="92.5" y="9">2</text>
<text x="141.2" y="9">3</text>
<text x="190" y="9">4</text>
<text x="238.7" y="9">5</text>
<text x="287.5" y="9">6</text>
<text x="336.2" y="9">7</text>
<text x="385" y="9">8</text>
<text x="17.8" y="33.6">A</text>
<text x="410.8" y="33.6">A</text>
<text x="17.8" y="79.8">B</text>
<text x="410.8" y="79.8">B</text>
<text x="17.8" y="126">C</text>
<text x="410.8" y="126">C</text>
<text x="17.7" y="172.1">D</text>
<text x="410.7" y="172.1">D</text>
<text x="17.8" y="218.3">E</text>
<text x="410.8" y="218.3">E</text>
<text x="17.9" y="264.5">F</text>
<text x="410.9" y="264.5">F</text>
<text x="43.7" y="289">1</text>
<text x="92.5" y="289">2</text>
<text x="141.2" y="289">3</text>
<text x="190" y="289">4</text>
<text x="238.7" y="289">5</text>
<text x="287.5" y="289">6</text>
<text x="336.2" y="289">7</text>
<text x="385" y="289">8</text>
</g>
<g font-size="1.8">
<text x="231" y="241.1">Chủ sở hữu / dự án</text>
<text x="231" y="249.2">Tên chi tiết (title)</text>
<text x="351" y="249.2">Số bản vẽ</text>
<text x="231" y="257.1">Vật liệu</text>
<text x="291" y="257.2">Khối lượng</text>
<text x="326" y="257.1">Tỉ lệ</text>
<text x="356" y="257">Đơn vị</text>
<text x="386" y="257.2">Phép chiếu</text>
<text x="231" y="265.2">Thiết kế</text>
<text x="291" y="265.2">Kiểm tra</text>
<text x="351" y="265.1">Phê duyệt</text>
<text x="231" y="273.1">Ngày phát hành</text>
<text x="291" y="273.2">Lần sửa (rev)</text>
<text x="326" y="273.1">Trạng thái</text>
<text x="371" y="273.1">Tờ</text>
<text x="231" y="281.2">Tiêu chuẩn tham chiếu</text>
</g>
</svg>
